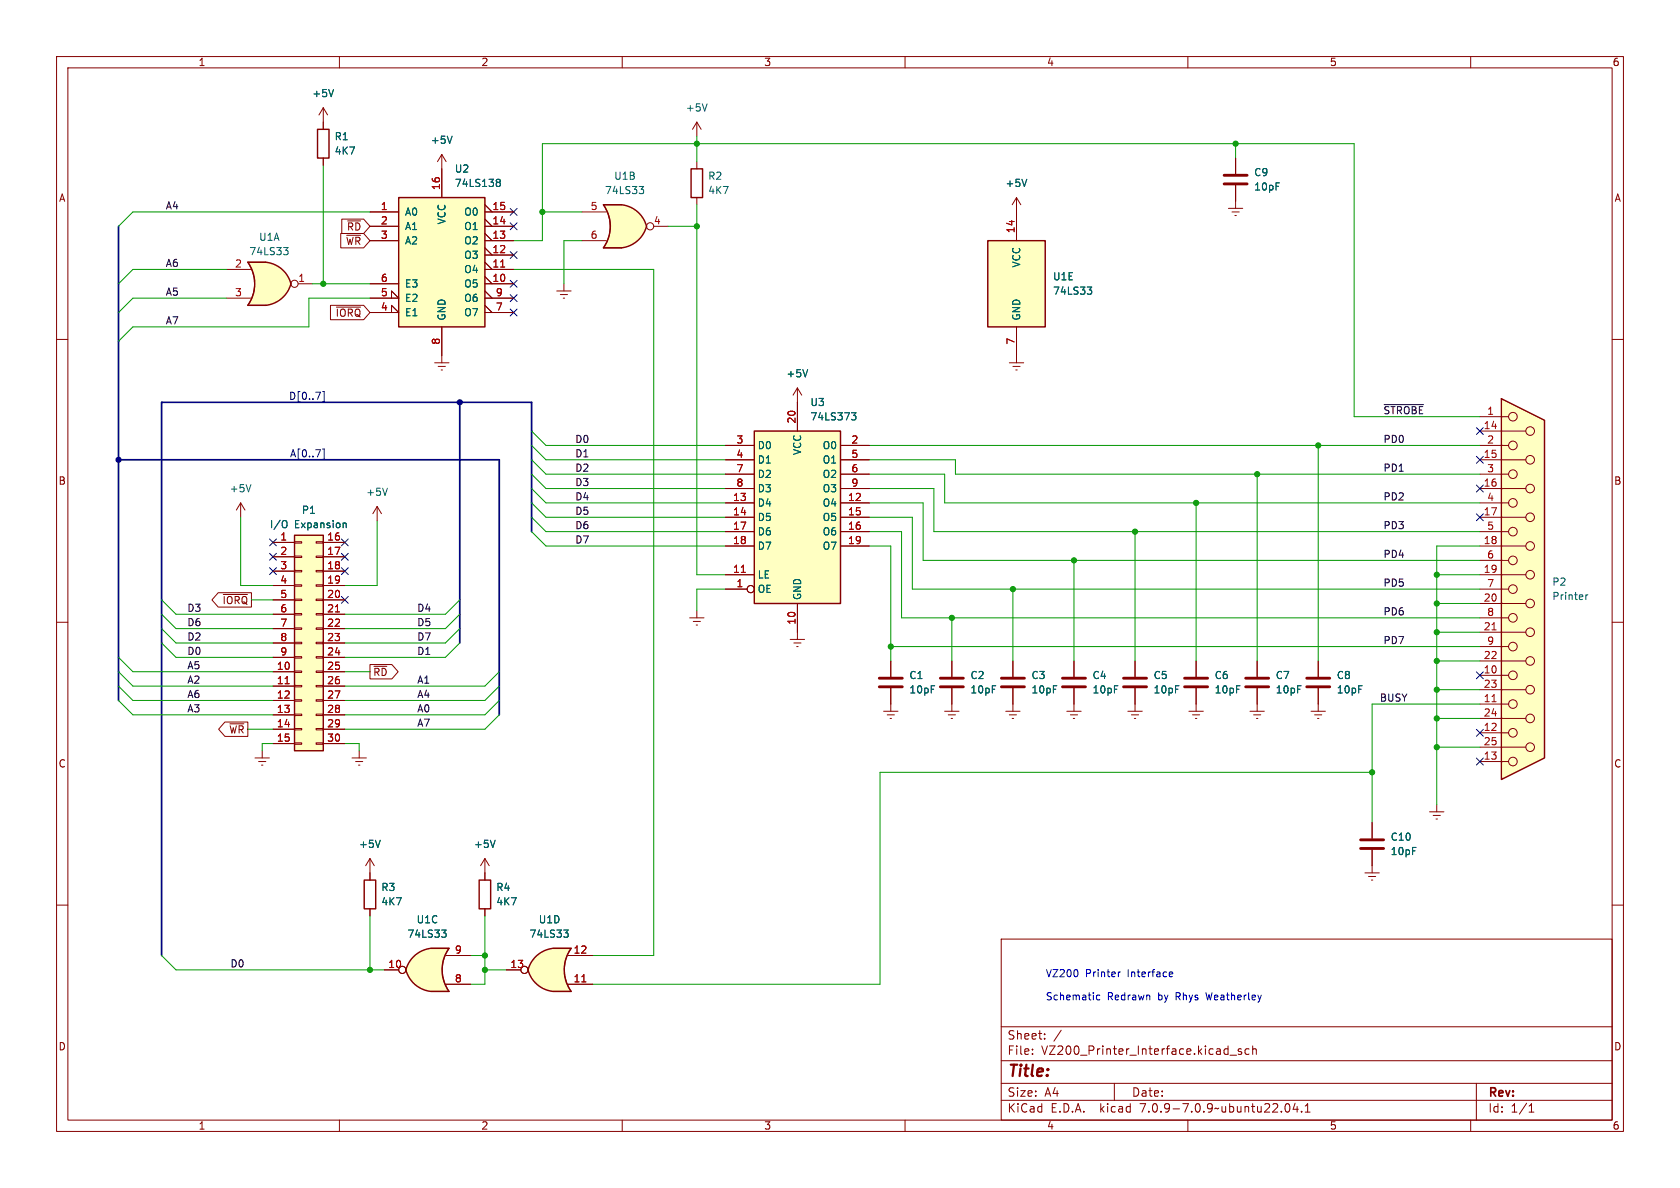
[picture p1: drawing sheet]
<svg xmlns="http://www.w3.org/2000/svg" width="297mm" height="210mm" viewBox="0 0 297 210" stroke-linecap="round" stroke-linejoin="round" font-family="sans-serif">
<g fill="none" stroke="#840000" stroke-width=".18">
<path d="M10 10h277v190h-277zM12 12h273v186h-273zM60 10v2M110 10v2M160 10v2M210 10v2M260 10v2M10 60h2M285 60h2M10 110h2M168.3 116.8v2.8M179.1 116.8v2.8"/>
<path d="M211.5 116.8v2.8M285 110h2M156.2 125.7h2.5M156.8 126.4h1.3M157.4 127h.2M157.5 124.5v1.2M167 125.7h2.5M167.6 126.4h1.3M168.1 127h.3M168.3 121.7v4M177.8 125.7h2.5M178.4 126.4h1.3"/>
<path d="M178.9 127h.3M179.1 121.7v4M199.4 125.7h2.5M200 126.4h1.3M200.5 127h.3M200.7 124.5v1.2M211.5 121.7v2.8M10 160h2M65.4 151.8v3.8M65.4 151.8l-.8 1.2M65.4 151.8l.8 1.2M285 160h2"/>
<path d="M65.4 160.7v1.2M177 166h108v32h-108zM60 198v2M110 198v2M160 198v2M177 194.5h108M177 191.5h108M177 187.5h108M177 181.5h108M182.5 186.3v.1M182.5 185.5v.1M184.7 183.6v.1"/>
<path d="M184.7 182.8v.1M187.6 182.1l-1.3 2M197 191.5v3M210 198v2M217.5 186.5h1.1M219.5 185.5l-.4-.1-.2 .2 .1 .2 .5 .2v.3h-.6M220.8 185.5l-.4-.1-.3 .3v.4l.1 .2h.6M221.5 185.5l.2-.1 .3 .1 .1 .9M221.5 184.9v1.5M227.3 195.2l.2-.1a.81 .81 0 0 1 .6 .6 .81 .81 0 0 1-.3 .8l-.1 .1a.81 .81 0 0 1-.4-1.4zM229 195l-.4 1.1h.9M229.3 195.6v1"/>
<path d="M230.1 196.5v.1M230.7 196.6h.9M230.7 195.5l.5-.4v1.5M260 198v2M261 191.5v6.5M270.3 196.6h.9M270.3 195.5l.4-.4v1.5"/>
</g>
<path d="M64.4 155.6h2v5.1h-2z" fill="none" stroke="#840000" stroke-width=".25"/>
<path d="M166.2 119.9h4.1M177 119.9h4.1M209.4 119.9h4.1M166.2 121.4h4.1M177 121.4h4.1M209.4 121.4h4.1" fill="none" stroke="#840000" stroke-width=".51"/>
<path d="M67.2 148.5l-.4 1.3" fill="none" stroke="#006464" stroke-width=".18"/>
<path d="M73.1 169.1a5.2 5.2 0 0 1 3.1-1.5l.6 5.2-5-1.3 .5-1.3z" fill="#ffffc2" stroke="#ffffc2" stroke-width=".18"/>
<path d="M76.2 167.6h3.2M76.2 175.3h3.2" fill="none" stroke="#ffffc2" stroke-width=".18"/>
<path d="M76.2 167.6h3.2a6.7 6.7 0 0 0 0 7.7h-3.2z" fill="#ffffc2"/>
<g fill="#ffffc2" stroke="#ffffc2" stroke-width=".18">
<path d="M71.8 171.5l4.9-1.4-.5 5.2a5.1 5.1 0 0 1-4.4-3.8z"/>
<path d="M133.3 76.2h15.3v30.5h-15.3z"/>
<path d="M46.4 48.8l5 1.4a5.2 5.2 0 0 1-4.4 3.8z"/>
</g>
<path d="M133.3 76.2h15.3v30.5h-15.3zM73.1 169.1a5.2 5.2 0 0 1 3.1-1.5h3.2a6.6 6.6 0 0 0 0 7.7h-3.2a5.1 5.1 0 0 1-4.4-3.8l.5-1.3z" fill="none" stroke="#840000" stroke-width=".25"/>
<g fill="none" stroke="#840000" stroke-width=".18">
<path d="M128.3 78.7h5M141 71.1v5.1M148.6 78.7h5.1M128.3 88.9h5M128.3 91.4h5M128.3 94h5M128.3 96.5h5M128.3 81.3h5M128.3 83.8h5M128.3 86.4h5M148.6 88.9h5.1M148.6 91.4h5.1"/>
<path d="M148.6 94h5.1M148.6 96.5h5.1M148.6 81.3h5.1M148.6 83.8h5.1M148.6 86.4h5.1M128.3 104.1h3.8M128.3 101.6h5M141 106.7v5.1M67.9 171.5h2.6M76.2 167.6h3.2a6.7 6.7 0 0 0 0 7.7h-3.2M78.9 174h4.3M78.9 168.9h4.3"/>
<circle cx="132.7" cy="104.1" r=".63"/>
<circle cx="71.1" cy="171.4" r=".63"/>
</g>
<path d="M150.5 73h.8l-.4 .5 .4 .1v.4l-.2 .2h-.4M78.1 164.4h.8l-.5 .5 .4 .1 .1 .4-.3 .3h-.3" fill="none" stroke="#006464" stroke-width=".18"/>
<path d="M131.1 101.2h.7" fill="none" stroke="#a90000" stroke-width=".18"/>
<path d="M43.8 54h3.2M43.8 46.4h3.2" fill="none" stroke="#ffffc2" stroke-width=".18"/>
<path d="M43.8 46.4h3.2v7.6h-3.2a6.7 6.7 0 0 0 0-7.6z" fill="#ffffc2"/>
<path d="M47 46.4a5.1 5.1 0 0 1 4.4 3.8l-4.9 1.3z" fill="#ffffc2" stroke="#ffffc2" stroke-width=".18"/>
<path d="M122.2 29.8h2v5.1h-2zM47 46.4h-3.2a6.6 6.6 0 0 1 0 7.6h3.2M47 46.4a5.1 5.1 0 0 1 4.4 3.8 5.2 5.2 0 0 1-4.4 3.8" fill="none" stroke="#840000" stroke-width=".25"/>
<g fill="none" stroke="#840000" stroke-width=".18">
<path d="M123.2 28.6v1.2M123.2 34.9v1.3M40 47.6h4.3M40 52.7h4.3M47 46.4h-3.2a6.6 6.6 0 0 1 0 7.6h3.2M52.7 50.2h2.5M141 68.6l-.8 1.3M141 68.6v2.5M141 68.6l.7 1.3M178.4 64.1h2.6M179.1 64.8h1.2M179.6 65.4h.2"/>
<path d="M179.7 62.9v1.2M42.5 88.9l-.7 1.3M42.5 88.9v2.5M42.5 88.9l.8 1.3M66.7 89.5l-.8 1.3M66.7 89.5v2.6M66.7 89.5l.7 1.3M139.7 113h2.5M140.3 113.7h1.3M140.8 114.3h.3M141 111.8v1.2M157.5 116.8v2.8"/>
<path d="M189.9 116.8v2.8M200.7 116.8v2.8M222.2 116.8v2.8M233 116.8v2.8M45.1 134h2.5M45.7 134.6h1.3M46.2 135.3h.3M46.4 132.7v1.3M157.5 121.7v2.8M188.6 125.7h2.5M189.2 126.4h1.3M189.7 127h.3"/>
<path d="M189.9 121.7v4M200.7 121.7v2.8M210.2 125.7h2.5M210.8 126.4h1.3M211.3 127h.3M211.5 124.5v1.2M221 125.7h2.5M221.6 126.4h1.3M222.1 127h.3M222.2 121.7v4M231.8 125.7h2.5M232.4 126.4h1.3"/>
<path d="M232.9 127h.3M233 121.7v4M241.3 154.3h2.5M241.9 154.9h1.3M242.4 155.6h.3M242.6 145.4v2.8M242.6 150.2v4.1M252.7 143.5h2.6M253.4 144.1h1.2M253.9 144.8h.2M254 142.2v1.3"/>
<circle cx="52.1" cy="50.2" r=".63"/>
</g>
<path d="M50.1 43.8h.8l-.4 .4 .4 .2v.4l-.2 .2h-.4M142.8 65.3l-.4 1.3M44.4 85.7l-.5 1.2M68.5 86.3l-.4 1.3" fill="none" stroke="#006464" stroke-width=".18"/>
<path d="M155.4 119.9h4.1M187.8 119.9h4.1M198.6 119.9h4.1M220.2 119.9h4.1M231 119.9h4.1M155.4 121.4h4.1M187.8 121.4h4.1M198.6 121.4h4.1M220.2 121.4h4.1M231 121.4h4.1M240.5 150h4.1M240.5 148.5h4.1" fill="none" stroke="#840000" stroke-width=".51"/>
<path d="M265.4 70.5l7.6 3.8v59.7l-7.6 3.8z" fill="#ffffc2"/>
<g fill="none" stroke="#840000" stroke-width=".18">
<path d="M261.6 78.7h5.1M261.6 76.2h8.1M261.6 73.7h5.1M261.6 99.1h5.1M261.6 96.5h8.1M261.6 94h5.1M261.6 91.4h8.1M261.6 88.9h5.1M261.6 86.4h8.1M261.6 83.8h5.1M261.6 81.3h8.1M261.6 119.4h5.1"/>
<path d="M261.6 116.8h8.1M261.6 114.3h5.1M261.6 111.8h8.1M261.6 109.2h5.1M261.6 106.7h8.1M261.6 104.1h5.1M261.6 101.6h8.1M261.6 134.6h5.1M261.6 132.1h8.1M261.6 129.5h5.1M261.6 127h8.1M261.6 124.5h5.1"/>
<path d="M261.6 121.9h8.1"/>
<circle cx="267.5" cy="73.7" r=".76"/>
<circle cx="267.5" cy="78.7" r=".76"/>
<circle cx="270.5" cy="76.2" r=".76"/>
<circle cx="267.5" cy="99.1" r=".76"/>
<circle cx="267.5" cy="88.9" r=".76"/>
<circle cx="267.5" cy="83.8" r=".76"/>
<circle cx="267.5" cy="94" r=".76"/>
<circle cx="270.5" cy="81.3" r=".76"/>
<circle cx="270.5" cy="91.4" r=".76"/>
<circle cx="270.5" cy="86.4" r=".76"/>
<circle cx="270.5" cy="96.5" r=".76"/>
<circle cx="267.5" cy="114.3" r=".76"/>
<circle cx="267.5" cy="104.1" r=".76"/>
<circle cx="267.5" cy="119.4" r=".76"/>
<circle cx="267.5" cy="109.2" r=".76"/>
<circle cx="270.5" cy="106.7" r=".76"/>
<circle cx="270.5" cy="116.8" r=".76"/>
<circle cx="270.5" cy="111.8" r=".76"/>
<circle cx="270.5" cy="101.6" r=".76"/>
<circle cx="267.5" cy="129.5" r=".76"/>
<circle cx="267.5" cy="124.5" r=".76"/>
<circle cx="267.5" cy="134.6" r=".76"/>
<circle cx="270.5" cy="132.1" r=".76"/>
<circle cx="270.5" cy="127" r=".76"/>
<circle cx="270.5" cy="121.9" r=".76"/>
</g>
<path d="M265.4 70.5l7.6 3.8v59.7l-7.6 3.8z" fill="none" stroke="#840000" stroke-width=".25"/>
<path d="M263.8 111.3h.7M263.8 124h.7" fill="none" stroke="#a90000" stroke-width=".18"/>
<path d="M280.4 105.1v.9M280.7 105.1l-.3 .3" fill="none" stroke="#006464" stroke-width=".18"/>
<path d="M94.7 169.1a5.2 5.2 0 0 1 3.1-1.5l.6 5.2-5.1-1.3 .6-1.3z" fill="#ffffc2" stroke="#ffffc2" stroke-width=".18"/>
<path d="M97.8 167.6h3.2M97.8 175.3h3.2" fill="none" stroke="#ffffc2" stroke-width=".18"/>
<path d="M97.8 167.6h3.2a6.7 6.7 0 0 0 0 7.7h-3.2z" fill="#ffffc2"/>
<g fill="#ffffc2" stroke="#ffffc2" stroke-width=".18">
<path d="M93.3 171.5l5-1.4-.5 5.2a5.1 5.1 0 0 1-4.5-3.8z"/>
<path d="M70.5 34.9h15.2v22.9h-15.2z"/>
<path d="M109.3 38.7l5 1.3a5.2 5.2 0 0 1-4.4 3.8z"/>
</g>
<path d="M70.5 34.9h15.2v22.9h-15.2zM84.7 155.6h2v5.1h-2zM97.8 167.6a5.2 5.2 0 0 0-4.5 3.9 5.1 5.1 0 0 0 4.5 3.8M97.8 167.6h3.2a6.6 6.6 0 0 0 0 7.7h-3.2" fill="none" stroke="#840000" stroke-width=".25"/>
<g fill="none" stroke="#840000" stroke-width=".18">
<path d="M65.4 37.5h5.1M78.1 27.3l-.8 1.3M78.1 27.3v7.6M78.1 27.3l.8 1.3M85.7 37.5h5.1M85.7 38.7l1.3 1.3M85.7 36.2l1.3 1.3M123.2 21.6v2.5M123.2 21.6l-.8 1.3M123.2 21.6l.8 1.3M217.2 36.8h2.5M217.8 37.5h1.3"/>
<path d="M218.3 38.1h.3M218.4 27.9v2.8M218.4 32.8v4M65.4 55.2h5.1l-1.3-1.2v1.2M65.4 52.7h5.1l-1.3-1.3v1.3M65.4 50.2h5.1M65.4 42.5h5.1M65.4 40h5.1M78.1 57.8v5.1M85.7 50.2h5.1M85.7 48.9l1.3 1.3M85.7 47.6h5.1"/>
<path d="M85.7 46.4l1.3 1.2M85.7 45.1h5.1M85.7 43.8l1.3 1.3M85.7 42.5h5.1M85.7 41.3l1.3 1.2M85.7 40h5.1M85.7 55.2h5.1M85.7 52.7h5.1M85.7 54l1.3 1.2M85.7 51.4l1.3 1.3M121.9 109.2h2.6M122.6 109.9h1.2"/>
<path d="M123.1 110.5h.2M123.2 108v1.2M62.2 134h2.6M62.9 134.6h1.2M63.4 135.3h.2M63.5 132.7v1.3M85.7 151.8l-.7 1.2M85.7 151.8v3.8M85.7 151.8l.8 1.2M85.7 160.7v1.2M89.5 171.5h2.6M97.8 167.6h3.2a6.7 6.7 0 0 0 0 7.7h-3.2"/>
<path d="M100.5 174h4.3M100.5 168.9h4.3"/>
<circle cx="92.7" cy="171.4" r=".63"/>
</g>
<path d="M88.5 47.2h.7M102.9 173.6h.7" fill="none" stroke="#a90000" stroke-width=".18"/>
<path d="M125 18.4l-.4 1.2M79.9 24.1l-.4 1.2M87.8 32.2h.2M87.8 31.8l.4-.1 .2 .1 .1 .2-.3 .2M88 32.2h.2M88 32.2l-.2 .1M88.2 32.2l.3 .3-.1 .3-.2 .2-.4-.1M87.5 148.5l-.4 1.3M99.7 164.4h.8l-.5 .5 .4 .1 .1 .4-.3 .3h-.4" fill="none" stroke="#006464" stroke-width=".18"/>
<path d="M216.4 32.5h4.1M216.4 31h4.1" fill="none" stroke="#840000" stroke-width=".51"/>
<path d="M106.7 36.2h3.2M106.7 43.8h3.2" fill="none" stroke="#ffffc2" stroke-width=".18"/>
<path d="M106.7 36.2h3.2v7.6h-3.2a6.7 6.7 0 0 0 0-7.6z" fill="#ffffc2"/>
<g fill="#ffffc2" stroke="#ffffc2" stroke-width=".18">
<path d="M109.9 36.2a5.1 5.1 0 0 1 4.4 3.8l-5 1.3z"/>
<path d="M52.1 94.6h5v38.1h-5z"/>
<path d="M174.6 42.5h10.2v15.3h-10.2z"/>
</g>
<path d="M56.1 22.9h2.1v5h-2.1zM106.7 36.2h3.2a5.1 5.1 0 0 1 4.4 3.8 5.2 5.2 0 0 1-4.4 3.8h-3.2a6.6 6.6 0 0 0 0-7.6zM174.6 42.5h10.2v15.3h-10.2zM52.1 94.6h5v38.1h-5z" fill="none" stroke="#840000" stroke-width=".25"/>
<g fill="none" stroke="#840000" stroke-width=".18">
<path d="M57.1 19.1v3.8M57.1 19.1l-.7 1.2M57.1 19.1l.8 1.2M57.1 27.9v1.3M60.4 38.7h3.9l1.1 1.3-1.1 1.3h-3.9zM61.5 39.1h2.2M65.4 37.5h5.1M78.1 29.8v5.1M85.7 37.5h5.1M85.7 38.7l1.3 1.3M85.7 36.2l1.3 1.3M102.9 37.5h4.3"/>
<path d="M109.9 36.2h-3.2a6.6 6.6 0 0 1 0 7.6h3.2M179.7 34.9l-.8 1.3M179.7 34.9v7.6M179.7 34.9l.8 1.3M218.4 27.9v2.8M218.4 32.8v2.8M58.4 54h5.9l1.1 1.2-1.1 1.3h-5.9zM59.5 54.3h4.2M60.2 41.3h4.1l1.1 1.2-1.1 1.3h-4.1zM65.4 55.2h5.1l-1.3-1.2v1.2M65.4 52.7h5.1l-1.3-1.3v1.3M65.4 40h5.1"/>
<path d="M65.4 42.5h5.1M65.4 50.2h5.1M78.1 57.8v6.3M85.7 40h5.1M85.7 42.5h5.1M85.7 52.7h5.1M85.7 50.2h5.1M85.7 48.9l1.3 1.3M85.7 47.6h5.1M85.7 46.4l1.3 1.2M85.7 45.1h5.1M85.7 43.8l1.3 1.3"/>
<path d="M85.7 41.3l1.3 1.2M85.7 55.2h5.1M85.7 54l1.3 1.2M85.7 51.4l1.3 1.3M98.4 51.4h2.6M99.1 52.1h1.2M99.6 52.7h.2M99.7 50.2v1.2M102.9 42.5h4.3M115.6 40h2.5M179.7 57.8v5.1M76.8 64.1h2.6"/>
<path d="M77.5 64.8h1.2M78 65.4h.2M128.3 78.7h5M141 71.1v5.1M148.6 78.7h5.1M48.3 95.9h3.8M48.3 98.4h3.8M52.1 98.3h1.2v.3h-1.2zM52.1 95.8h1.2v.2h-1.2zM55.9 98.3h1.2v.3h-1.2zM55.9 95.8h1.2v.2h-1.2zM57.1 95.9h3.9"/>
<path d="M57.1 98.4h3.9M128.3 88.9h5M128.3 91.4h5M128.3 94h5M128.3 96.5h5M128.3 81.3h5M128.3 83.8h5M128.3 86.4h5M148.6 88.9h5.1M148.6 91.4h5.1M148.6 94h5.1M148.6 96.5h5.1"/>
<path d="M148.6 81.3h5.1M148.6 83.8h5.1M148.6 86.4h5.1M38.6 104.8h5.8v2.5h-5.8l-1.1-1.3zM39.5 105.1h4.2M48.3 118.7h3.8M48.3 101h3.8M48.3 103.5h3.8M48.3 106h3.8M48.3 108.6h3.8M48.3 111.1h3.8M48.3 113.7h3.8"/>
<path d="M48.3 116.2h3.8M52.1 118.6h1.2v.3h-1.2zM52.1 116.1h1.2v.2h-1.2zM52.1 113.5h1.2v.3h-1.2zM52.1 111h1.2v.3h-1.2zM52.1 108.5h1.2v.2h-1.2zM52.1 105.9h1.2v.3h-1.2zM52.1 103.4h1.2v.2h-1.2zM52.1 100.8h1.2v.3h-1.2zM55.9 118.6h1.2v.3h-1.2zM55.9 116.1h1.2v.2h-1.2zM55.9 113.5h1.2v.3h-1.2z"/>
<path d="M55.9 111h1.2v.3h-1.2zM55.9 108.5h1.2v.2h-1.2zM55.9 105.9h1.2v.3h-1.2zM55.9 103.4h1.2v.2h-1.2zM55.9 100.8h1.2v.3h-1.2zM57.1 118.7h3.9M57.1 101h3.9M57.1 103.5h3.9M57.1 106h3.9M57.1 108.6h3.9M57.1 111.1h3.9M57.1 113.7h3.9"/>
<path d="M57.1 116.2h3.9M65.4 117.5h3.9l1.1 1.2-1.1 1.3h-3.9zM66.1 117.8h2.3M128.3 104.1h3.8M128.3 101.6h5M141 106.7v5.1M157.5 116.8v2.8M168.3 116.8v2.8M179.1 116.8v2.8M189.9 116.8v2.8M200.7 116.8v2.8M211.5 116.8v2.8"/>
<path d="M222.2 116.8v2.8M233 116.8v2.8M39.8 127.6h4v2.6h-4l-1.2-1.3zM40.6 128h2.5M48.3 121.3h3.8M48.3 123.8h3.8M48.3 126.4h3.8M48.3 128.9h3.8M48.3 131.4h3.8M52.1 131.3h1.2v.3h-1.2zM52.1 128.8h1.2v.2h-1.2zM52.1 126.2h1.2v.3h-1.2z"/>
<path d="M52.1 123.7h1.2v.3h-1.2zM52.1 121.2h1.2v.2h-1.2zM55.9 131.3h1.2v.3h-1.2zM55.9 128.8h1.2v.2h-1.2zM55.9 126.2h1.2v.3h-1.2zM55.9 123.7h1.2v.3h-1.2zM55.9 121.2h1.2v.2h-1.2zM57.1 121.3h3.9M57.1 123.8h3.9M57.1 126.4h3.9M57.1 128.9h3.9M57.1 131.4h3.9"/>
<path d="M157.5 121.7v2.8M168.3 121.7v2.8M179.1 121.7v2.8M189.9 121.7v2.8M200.7 121.7v2.8M211.5 121.7v2.8M222.2 121.7v2.8M233 121.7v2.8M65.4 154.3v1.3M85.7 154.3v1.3M242.6 145.4v2.8M242.6 150.2v2.8"/>
<path d="M65.4 160.7v1.2M67.9 171.5h2.6M78.9 174h4.3M78.9 168.9h4.3M85.7 160.7v1.2M89.5 171.5h2.6M100.5 174h4.3M100.5 168.9h4.3"/>
<circle cx="114.9" cy="40" r=".63"/>
<circle cx="132.7" cy="104.1" r=".63"/>
<circle cx="71.1" cy="171.4" r=".63"/>
<circle cx="92.7" cy="171.4" r=".63"/>
</g>
<g fill="none" stroke="#006464" stroke-width=".18">
<path d="M59 15.8l-.5 1.3M79.9 24.1l-.4 1.2M87.8 32.2h.2M87.8 31.8l.4-.1 .2 .1 .1 .2-.3 .2M88 32.2h.2M88 32.2l-.2 .1M88.2 32.2l.3 .3-.1 .3-.2 .2-.4-.1M113 33h.8l-.4 .4 .3 .2 .1 .4-.3 .2h-.3M181.5 31.7l-.4 1.3M192.2 50.7h.8l-.4 .5 .3 .1 .1 .5-.2 .2h-.4M142.8 65.3l-.4 1.3M150.5 73h.8l-.4 .5 .4 .1v.4l-.2 .2h-.4"/>
<path d="M50.4 92l.2 .1a.81 .81 0 0 1-.2 1.2M60.7 92.5h.4l.1 .8M67.2 148.5l-.4 1.3M87.5 148.5l-.4 1.3M78.1 164.4h.8l-.5 .5 .4 .1 .1 .4-.3 .3h-.3M99.7 164.4h.8l-.5 .5 .4 .1 .1 .4-.3 .3h-.4"/>
</g>
<path d="M88.5 47.2h.7M59.3 108.2h.7M131.1 101.2h.7M50.4 120.9h.7M102.9 173.6h.7" fill="none" stroke="#a90000" stroke-width=".18"/>
<path d="M244.7 71.5h6.9" fill="none" stroke="#0f0f0f" stroke-width=".18"/>
<g fill="none" stroke="#000084" stroke-width=".18">
<path d="M90.2 36.9l1.2 1.2M90.2 39.4l1.2 1.2M91.4 36.9l-1.2 1.2M91.4 39.4l-1.2 1.2M90.2 54.6l1.2 1.3M90.2 52.1l1.2 1.2M90.2 49.6l1.2 1.2M90.2 44.5l1.2 1.2M91.4 54.6l-1.2 1.3M91.4 52.1l-1.2 1.2M91.4 49.6l-1.2 1.2M91.4 44.5l-1.2 1.2"/>
<path d="M57 79.4h.3v1.8h-.3M57 69.2h.3v1.8h-.3M261 75.6l1.2 1.2M262.2 75.6l-1.2 1.2M47.7 95.3l1.2 1.2M47.7 97.8l1.2 1.2M48.9 95.3l-1.2 1.2M48.9 97.8l-1.2 1.2M60.4 95.3l1.2 1.2M60.4 97.8l1.2 1.2M61.6 95.3l-1.2 1.2M61.6 97.8l-1.2 1.2"/>
<path d="M261 80.7l1.2 1.2M261 85.8l1.2 1.2M261 90.8l1.2 1.2M262.2 80.7l-1.2 1.2M262.2 85.8l-1.2 1.2M262.2 90.8l-1.2 1.2M47.7 100.4l1.2 1.2M48.9 100.4l-1.2 1.2M60.4 105.4l1.2 1.3M60.4 100.4l1.2 1.2M61.6 105.4l-1.2 1.3M61.6 100.4l-1.2 1.2"/>
<path d="M261 118.8l1.2 1.2M262.2 118.8l-1.2 1.2M261 134l1.2 1.2M261 128.9l1.2 1.2M262.2 134l-1.2 1.2M262.2 128.9l-1.2 1.2"/>
</g>
<path d="M190.5 171.6v.8M194.4 176l-.3-.1-.3 .2 .2 .6h.4M198.1 171.8l-.4 .3M206.8 171.9l.3-.1 .2 .3-.6 .1M206.8 172.6h.5" fill="none" stroke="#0000c2" stroke-width=".18"/>
<path d="M21 40v83.8M81.3 71.1v42.6M21 81.3h67.3v45.1M94 94v-22.9h-65.4v97.8" fill="none" stroke="#000084" stroke-width=".3"/>
<g fill="none" stroke="#009600" stroke-width=".18">
<path d="M57.1 29.2v21M65.4 37.5h-41.9l-2.5 2.5M95.9 37.5h7M123.2 24.1v4.5M123.2 36.2v65.4h5.1M218.4 25.4v2.5M40 47.6h-16.5l-2.5 2.6M40 52.7h-16.5l-2.5 2.5M55.2 50.2h10.2M65.4 52.7h-10.8v5.1h-31.1l-2.5 2.5M90.8 42.5h5.1v-17.1h143.5v48.3h22.2M90.8 47.6h24.8v121.3h-10.8"/>
<path d="M102.9 42.5h-3.2v7.7M118.1 40h5.1M94 76.2l2.5 2.5h31.8M94 78.7l2.5 2.6h31.8M153.7 78.7h107.9M233 78.7v38.1M42.5 91.4v12.1h5.8M66.7 92.1v11.4h-5.7M94 81.3l2.5 2.5h31.8M94 91.4l2.5 2.6h31.8M94 94l2.5 2.5h31.8M94 88.9l2.5 2.5h31.8"/>
<path d="M94 86.4l2.5 2.5h31.8M94 83.8l2.5 2.6h31.8M153.7 88.9h9.5v10.2h98.4M153.7 83.8h13.3v5.1h94.6M153.7 81.3h15.2v2.5h92.7M153.7 94h5.7v15.2h102.2M153.7 86.4h11.4v7.6h96.5M153.7 96.5h3.8v20.3M153.7 91.4h7.6v12.7h100.3M189.9 99.1v17.7M200.7 94v22.8M211.5 88.9v27.9"/>
<path d="M222.2 83.8v33M261.6 96.5h-7.6v45.7M21 118.7l2.5 2.6h24.8M21 116.2l2.5 2.5h24.8M28.6 108.6l2.5 2.5h17.2M28.6 111.1l2.5 2.6h17.2M28.6 113.7l2.5 2.5h17.2M28.6 106l2.5 2.6h17.2M44.4 106h3.9M61 118.7h4.4M81.3 108.6l-2.6 2.5h-17.7M81.3 111.1l-2.6 2.6h-17.7"/>
<path d="M81.3 113.7l-2.6 2.5h-17.7M81.3 106l-2.6 2.6h-17.7M88.3 118.7l-2.6 2.6h-24.7M128.3 104.1h-5.1v3.9M157.5 114.3h104.1M168.3 109.2v7.6M179.1 104.1v12.7M254 111.8h7.6M254 106.7h7.6M254 101.6h7.6M254 116.8h7.6M21 123.8l2.5 2.6h24.8"/>
<path d="M21 121.3l2.5 2.5h24.8M43.8 128.9h4.5M48.3 131.4h-1.9v1.3M61 131.4h2.5v1.3M88.3 123.8l-2.6 2.6h-24.7M88.3 121.3l-2.6 2.5h-24.7M88.3 126.4l-2.6 2.5h-24.7M242.6 136.5h-87v37.5h-50.8M254 132.1h7.6M254 121.9h7.6M254 127h7.6M261.6 124.5h-19v20.9"/>
<path d="M28.6 168.9l2.5 2.6h36.8M65.4 161.9v9.6M83.2 168.9h2.5M85.7 171.5h3.8M85.7 161.9v12.1h-2.5"/>
</g>
<g fill="#009600" stroke="#009600" stroke-width=".18">
<circle cx="233" cy="78.7" r=".46"/>
<circle cx="254" cy="101.6" r=".46"/>
<circle cx="254" cy="106.7" r=".46"/>
<circle cx="168.3" cy="109.2" r=".46"/>
<circle cx="179.1" cy="104.1" r=".46"/>
<circle cx="189.9" cy="99.1" r=".46"/>
<circle cx="123.2" cy="25.4" r=".46"/>
<circle cx="123.2" cy="40" r=".46"/>
<circle cx="218.4" cy="25.4" r=".46"/>
<circle cx="157.5" cy="114.3" r=".46"/>
<circle cx="222.2" cy="83.8" r=".46"/>
<circle cx="211.5" cy="88.9" r=".46"/>
<circle cx="200.7" cy="94" r=".46"/>
<circle cx="85.7" cy="168.9" r=".46"/>
<circle cx="65.4" cy="171.5" r=".46"/>
<circle cx="85.7" cy="171.5" r=".46"/>
<circle cx="254" cy="116.8" r=".46"/>
<circle cx="254" cy="121.9" r=".46"/>
<circle cx="254" cy="111.8" r=".46"/>
<circle cx="254" cy="127" r=".46"/>
<circle cx="242.6" cy="136.5" r=".46"/>
<circle cx="254" cy="132.1" r=".46"/>
<circle cx="57.1" cy="50.2" r=".46"/>
<circle cx="95.9" cy="37.5" r=".46"/>
</g>
<g fill="#000084" stroke="#000084" stroke-width=".18">
<circle cx="21" cy="81.3" r=".46"/>
<circle cx="81.3" cy="71.1" r=".46"/>
</g>
<text font-size="2.8" fill="#840000" x="178" y="190.9">Title:</text>
<g font-size="2.1" fill="#840000">
<text x="178" y="184">Sheet:</text>
<text x="178" y="186.7">File:</text>
<text x="184.1" y="186.7">VZ200_Printer_Interface.kicad_sch</text>
<text x="178" y="196.9">KiCad</text>
<text x="178" y="194.1">Size:</text>
<text x="184.7" y="194.1">A4</text>
<text x="185.7" y="196.9">E.D.A.</text>
<text x="194.6" y="196.9">kicad</text>
<text x="200" y="194.1">Date:</text>
<text x="201.8" y="196.9">7.0.9-7.0.9~ubuntu22.04.1</text>
<text x="263" y="194.3">Rev:</text>
<text x="263" y="196.9">Id:</text>
<text x="267.1" y="196.9">1/1</text>
</g>
<g font-size="1.8" fill="#840000">
<text x="35" y="11.9">1</text>
<text x="85" y="11.9">2</text>
<text x="135" y="11.9">3</text>
<text x="185" y="11.9">4</text>
<text x="235" y="11.9">5</text>
<text x="285" y="11.9">6</text>
<text x="10.3" y="35.9">A</text>
<text x="285.3" y="35.9">A</text>
<text x="61.2" y="41">~{RD}</text>
<text x="61.1" y="43.5">~{WR}</text>
<text x="59.2" y="56.2">~{IORQ}</text>
<text x="10.3" y="85.9">B</text>
<text x="285.3" y="85.9">B</text>
<text x="39.2" y="107">~{IORQ}</text>
<text x="65.9" y="119.7">~{RD}</text>
<text x="40.4" y="129.9">~{WR}</text>
<text x="10.3" y="135.9">C</text>
<text x="285.3" y="135.9">C</text>
<text x="10.3" y="185.9">D</text>
<text x="285.3" y="185.9">D</text>
<text x="35" y="199.9">1</text>
<text x="85" y="199.9">2</text>
<text x="135" y="199.9">3</text>
<text x="185" y="199.9">4</text>
<text x="235" y="199.9">5</text>
<text x="285" y="199.9">6</text>
</g>
<g font-size="1.8" fill="#006464">
<text x="55.1" y="17.4">+5V</text>
<text x="121.2" y="19.9">+5V</text>
<text x="59.1" y="25">R1</text>
<text x="59.1" y="27.5">4K7</text>
<text x="76.1" y="25.6">+5V</text>
<text x="80.3" y="30.7">U2</text>
<text x="80.3" y="33.2">74LS138</text>
<text x="106.9" y="34.5">74LS33</text>
<text x="108.5" y="32">U1B</text>
<text x="125.1" y="32">R2</text>
<text x="125.1" y="34.5">4K7</text>
<text x="177.7" y="33.2">+5V</text>
<text x="221.6" y="31.3">C9</text>
<text x="221.6" y="33.9">10pF</text>
<text x="71.5" y="38.3">A0</text>
<text x="71.5" y="40.9">A1</text>
<text x="79" y="39.8" transform="rotate(-90 79 39.8)">VCC</text>
<text x="82" y="40.9">O1</text>
<text x="82" y="38.3">O0</text>
<text x="44" y="45.3">74LS33</text>
<text x="45.7" y="42.8">U1A</text>
<text x="71.5" y="43.4">A2</text>
<text x="82" y="45.9">O3</text>
<text x="82" y="43.4">O2</text>
<text x="180.6" y="47.4" transform="rotate(-90 180.6 47.4)">VCC</text>
<text x="71.5" y="53.6">E2</text>
<text x="71.5" y="51">E3</text>
<text x="82" y="51">O5</text>
<text x="82" y="48.5">O4</text>
<text x="82" y="53.6">O6</text>
<text x="186.1" y="49.8">U1E</text>
<text x="186.1" y="52.3">74LS33</text>
<text x="71.5" y="56.1">E1</text>
<text x="79" y="56.8" transform="rotate(-90 79 56.8)">GND</text>
<text x="82" y="56.1">O7</text>
<text x="180.6" y="56.8" transform="rotate(-90 180.6 56.8)">GND</text>
<text x="138.9" y="66.9">+5V</text>
<text x="143.2" y="72">U3</text>
<text x="143.2" y="74.5">74LS373</text>
<text x="133.9" y="79.6">D0</text>
<text x="133.9" y="82.1">D1</text>
<text x="141.8" y="80.5" transform="rotate(-90 141.8 80.5)">VCC</text>
<text x="145.3" y="79.6">O0</text>
<text x="145.3" y="82.1">O1</text>
<text x="40.5" y="87.2">+5V</text>
<text x="64.6" y="87.9">+5V</text>
<text x="133.9" y="89.8">D4</text>
<text x="133.9" y="84.7">D2</text>
<text x="133.9" y="87.2">D3</text>
<text x="145.3" y="89.8">O4</text>
<text x="145.3" y="84.7">O2</text>
<text x="145.3" y="87.2">O3</text>
<text x="47.6" y="93.6">I/O</text>
<text x="52.1" y="93.6">Expansion</text>
<text x="53.3" y="91">P1</text>
<text x="133.9" y="92.3">D5</text>
<text x="133.9" y="94.8">D6</text>
<text x="145.3" y="92.3">O5</text>
<text x="145.3" y="94.8">O6</text>
<text x="133.9" y="97.4">D7</text>
<text x="145.3" y="97.4">O7</text>
<text x="133.9" y="105">OE</text>
<text x="133.9" y="102.5">LE</text>
<text x="141.8" y="106.2" transform="rotate(-90 141.8 106.2)">GND</text>
<text x="274.3" y="103.7">P2</text>
<text x="274.3" y="106.3">Printer</text>
<text x="160.7" y="120.2">C1</text>
<text x="160.7" y="122.8">10pF</text>
<text x="171.5" y="120.2">C2</text>
<text x="171.5" y="122.8">10pF</text>
<text x="182.3" y="120.2">C3</text>
<text x="182.3" y="122.8">10pF</text>
<text x="193" y="120.2">C4</text>
<text x="193" y="122.8">10pF</text>
<text x="203.8" y="120.2">C5</text>
<text x="203.8" y="122.8">10pF</text>
<text x="214.6" y="120.2">C6</text>
<text x="214.6" y="122.8">10pF</text>
<text x="225.4" y="120.2">C7</text>
<text x="225.4" y="122.8">10pF</text>
<text x="236.2" y="120.2">C8</text>
<text x="236.2" y="122.8">10pF</text>
<text x="245.8" y="148.8">C10</text>
<text x="63.4" y="150.1">+5V</text>
<text x="83.7" y="150.1">+5V</text>
<text x="245.8" y="151.4">10pF</text>
<text x="67.3" y="157.7">R3</text>
<text x="67.3" y="160.2">4K7</text>
<text x="87.6" y="157.7">R4</text>
<text x="87.6" y="160.2">4K7</text>
<text x="71.9" y="166">74LS33</text>
<text x="73.6" y="163.4">U1C</text>
<text x="93.5" y="166">74LS33</text>
<text x="95.1" y="163.4">U1D</text>
</g>
<g font-size="1.8" fill="#a90000">
<text x="77.9" y="33.7" transform="rotate(-90 77.9 33.7)">16</text>
<text x="67.2" y="37.2">1</text>
<text x="67.2" y="39.8">2</text>
<text x="87" y="39.8">14</text>
<text x="87" y="37.2">15</text>
<text x="104.3" y="37.2">5</text>
<text x="115.5" y="39.8">4</text>
<text x="179.5" y="41.3" transform="rotate(-90 179.5 41.3)">14</text>
<text x="41.5" y="47.4">2</text>
<text x="67.2" y="42.3">3</text>
<text x="87" y="47.4">11</text>
<text x="87" y="44.8">12</text>
<text x="87" y="42.3">13</text>
<text x="104.3" y="42.3">6</text>
<text x="41.5" y="52.5">3</text>
<text x="52.6" y="49.9">1</text>
<text x="67.2" y="52.5">5</text>
<text x="67.2" y="49.9">6</text>
<text x="87" y="49.9">10</text>
<text x="87.6" y="52.5">9</text>
<text x="67.2" y="55">4</text>
<text x="87.6" y="55">7</text>
<text x="77.9" y="61" transform="rotate(-90 77.9 61)">8</text>
<text x="179.5" y="61" transform="rotate(-90 179.5 61)">7</text>
<text x="140.7" y="75" transform="rotate(-90 140.7 75)">20</text>
<text x="262.2" y="75.9">14</text>
<text x="262.8" y="73.4">1</text>
<text x="130.1" y="78.5">3</text>
<text x="130.1" y="81">4</text>
<text x="130.1" y="83.6">7</text>
<text x="150.4" y="78.5">2</text>
<text x="150.4" y="81">5</text>
<text x="150.4" y="83.6">6</text>
<text x="262.2" y="81">15</text>
<text x="262.8" y="78.5">2</text>
<text x="262.8" y="83.6">3</text>
<text x="129.5" y="88.6">13</text>
<text x="130.1" y="86.1">8</text>
<text x="149.8" y="88.6">12</text>
<text x="150.4" y="86.1">9</text>
<text x="262.2" y="86.1">16</text>
<text x="262.8" y="88.6">4</text>
<text x="49.5" y="95.6">1</text>
<text x="57.7" y="95.6">16</text>
<text x="129.5" y="91.2">14</text>
<text x="129.5" y="93.7">17</text>
<text x="149.8" y="91.2">15</text>
<text x="149.8" y="93.7">16</text>
<text x="262.2" y="91.2">17</text>
<text x="262.8" y="93.7">5</text>
<text x="49.5" y="98.2">2</text>
<text x="49.5" y="100.7">3</text>
<text x="57.7" y="98.2">17</text>
<text x="57.7" y="100.7">18</text>
<text x="129.5" y="101.3">11</text>
<text x="129.5" y="96.3">18</text>
<text x="149.8" y="96.3">19</text>
<text x="262.2" y="96.3">18</text>
<text x="262.2" y="101.3">19</text>
<text x="262.8" y="98.8">6</text>
<text x="49.5" y="103.3">4</text>
<text x="49.5" y="105.8">5</text>
<text x="57.7" y="103.3">19</text>
<text x="57.7" y="105.8">20</text>
<text x="130.1" y="103.9">1</text>
<text x="262.2" y="106.4">20</text>
<text x="262.8" y="103.9">7</text>
<text x="49.5" y="108.3">6</text>
<text x="49.5" y="110.9">7</text>
<text x="49.5" y="113.4">8</text>
<text x="57.7" y="108.3">21</text>
<text x="57.7" y="110.9">22</text>
<text x="57.7" y="113.4">23</text>
<text x="140.7" y="110.5" transform="rotate(-90 140.7 110.5)">10</text>
<text x="262.2" y="111.5">21</text>
<text x="262.8" y="109">8</text>
<text x="48.9" y="118.5">10</text>
<text x="49.5" y="116">9</text>
<text x="57.7" y="116">24</text>
<text x="57.7" y="118.5">25</text>
<text x="262.2" y="119.1">10</text>
<text x="262.2" y="116.6">22</text>
<text x="262.8" y="114">9</text>
<text x="48.9" y="121">11</text>
<text x="48.9" y="123.6">12</text>
<text x="57.7" y="121">26</text>
<text x="57.7" y="123.6">27</text>
<text x="262.2" y="124.2">11</text>
<text x="262.2" y="121.7">23</text>
<text x="48.9" y="126.1">13</text>
<text x="48.9" y="128.7">14</text>
<text x="48.9" y="131.2">15</text>
<text x="57.7" y="126.1">28</text>
<text x="57.7" y="128.7">29</text>
<text x="57.7" y="131.2">30</text>
<text x="262.2" y="129.3">12</text>
<text x="262.2" y="126.7">24</text>
<text x="262.2" y="131.8">25</text>
<text x="262.2" y="134.4">13</text>
<text x="68.5" y="171.2">10</text>
<text x="80.3" y="173.7">8</text>
<text x="80.3" y="168.7">9</text>
<text x="90.1" y="171.2">13</text>
<text x="101.3" y="173.7">11</text>
<text x="101.3" y="168.7">12</text>
</g>
<g font-size="1.8" fill="#0f0f0f">
<text x="29.2" y="37.1">A4</text>
<text x="29.2" y="47.3">A6</text>
<text x="29.2" y="52.4">A5</text>
<text x="29.2" y="57.4">A7</text>
<text x="244.5" y="73.3">~{STROBE}</text>
<text x="101.6" y="78.4">D0</text>
<text x="101.6" y="83.5">D2</text>
<text x="101.6" y="80.9">D1</text>
<text x="244.5" y="83.5">PD1</text>
<text x="244.5" y="78.4">PD0</text>
<text x="101.6" y="88.6">D4</text>
<text x="101.6" y="86">D3</text>
<text x="244.5" y="88.6">PD2</text>
<text x="101.6" y="93.6">D6</text>
<text x="101.6" y="91.1">D5</text>
<text x="244.5" y="93.6">PD3</text>
<text x="101.6" y="96.2">D7</text>
<text x="244.5" y="98.7">PD4</text>
<text x="244.5" y="103.8">PD5</text>
<text x="33" y="110.8">D6</text>
<text x="33" y="108.2">D3</text>
<text x="33" y="113.3">D2</text>
<text x="73.7" y="110.8">D5</text>
<text x="73.7" y="113.3">D7</text>
<text x="73.7" y="108.2">D4</text>
<text x="244.5" y="108.9">PD6</text>
<text x="244.5" y="114">PD7</text>
<text x="33" y="115.9">D0</text>
<text x="33" y="118.4">A5</text>
<text x="73.7" y="115.9">D1</text>
<text x="33" y="123.5">A6</text>
<text x="33" y="120.9">A2</text>
<text x="73.7" y="123.5">A4</text>
<text x="73.7" y="120.9">A1</text>
<text x="243.8" y="124.1">BUSY</text>
<text x="33" y="126">A3</text>
<text x="73.7" y="126">A0</text>
<text x="73.7" y="128.6">A7</text>
<text x="40.6" y="171.1">D0</text>
</g>
<g font-size="1.8" fill="#000084">
<text x="51" y="70.8">D[0..7]</text>
<text x="51.2" y="80.9">A[0..7]</text>
</g>
<g font-size="1.8" fill="#0000c2">
<text x="184.8" y="172.8">VZ200</text>
<text x="191.9" y="172.8">Printer</text>
<text x="199.5" y="172.8">Interface</text>
<text x="184.8" y="176.9">Schematic</text>
<text x="195.8" y="176.9">Redrawn</text>
<text x="204.8" y="176.9">by</text>
<text x="208.1" y="176.9">Rhys</text>
<text x="213.7" y="176.9">Weatherley</text>
</g>
</svg>
